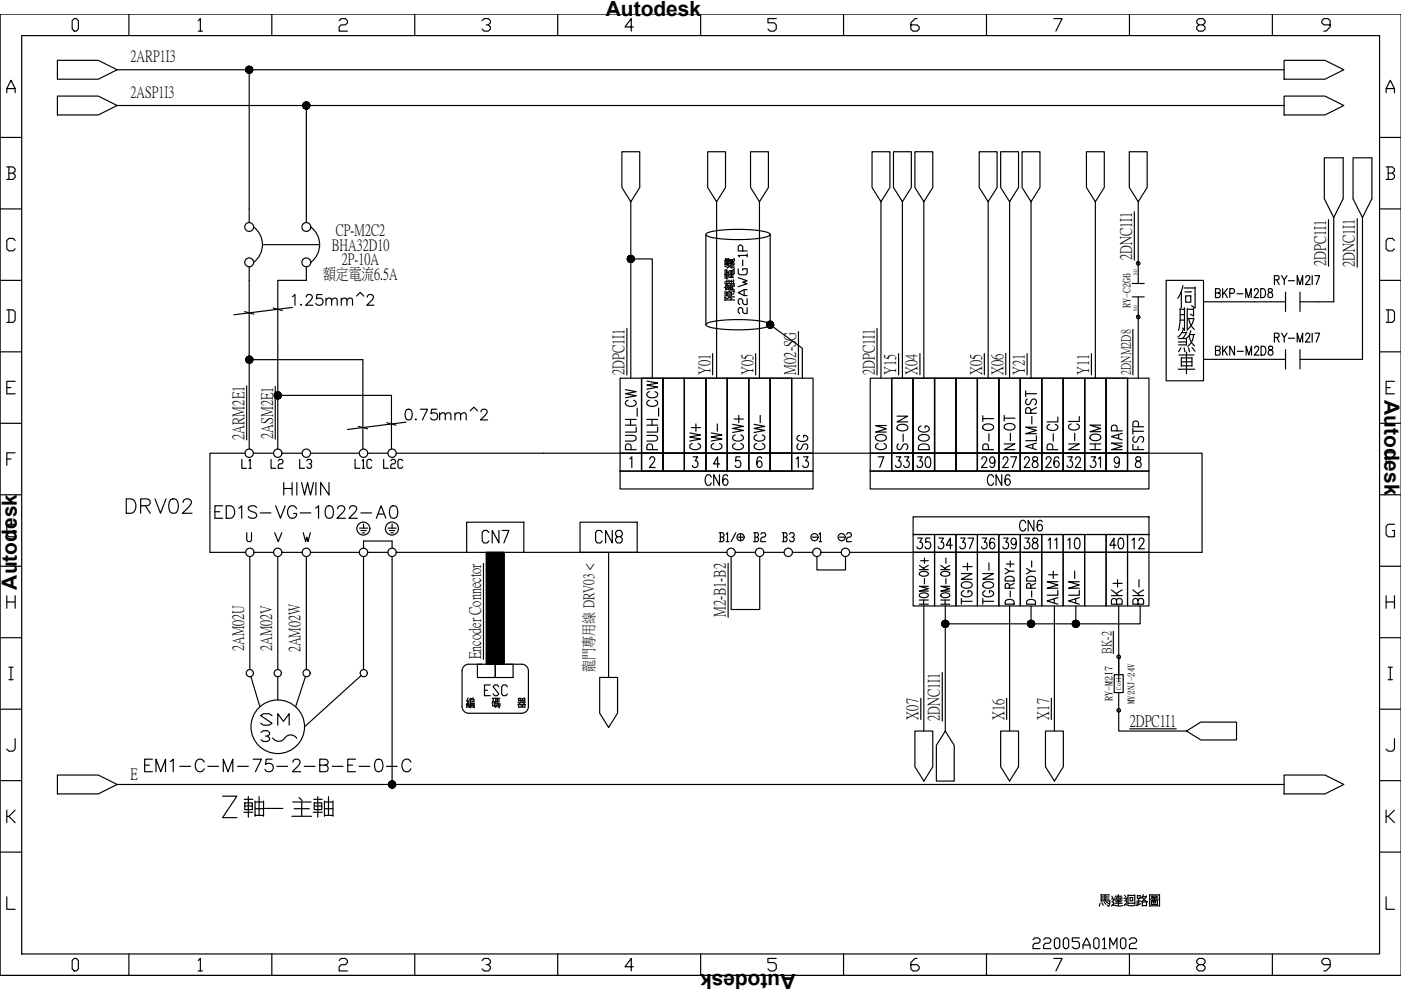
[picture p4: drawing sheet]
<svg xmlns="http://www.w3.org/2000/svg" width="297mm" height="210mm" viewBox="0 0 297 210" stroke-linecap="round" stroke-linejoin="round" font-family="sans-serif">
<g fill="none" stroke="#000" stroke-width=".25">
<path d="M1.4 19.7v-.9l.9-1.8 .9 1.8v.9M1.4 18.8h1.8M4.6 7.5h287.9v194.8h-287.9zM15.7 3.9h.5l.4 .5v1.8l-.4 .4h-.5l-.4-.4v-1.8zM27.3 3v4.5M42 4.4l.5-.5v2.7M42 6.6h.9M57.6 3v4.5M71.9 4.4l.4-.5h.9l.5 .5v.4l-.5 .5h-.9l-.4 .4v.9h1.8M87.9 3v4.5M102.2 4.4l.4-.5h.9l.5 .5v.4l-.5 .5h-.4M103.5 5.3l.5 .4v.5l-.5 .4h-.9l-.4-.4"/>
<path d="M118.2 3v4.5M134.3 5.7h-1.8l1.3-1.8v2.7M148.5 3v4.5M164.6 3.9h-1.8v.9h1.3l.5 .5v.9l-.5 .4h-.8l-.5-.4M178.8 3v4.5M194.4 3.9h-.4l-.9 .9v1.4l.5 .4h.8l.5-.4v-.5l-.5-.4h-1.3M209.2 3v4.5M223.4 3.9h1.8l-1.3 2.7M239.5 3v4.5M254.2 5.3l-.5-.5v-.4l.5-.5h.9l.4 .5v.4l-.4 .5h-.9l-.5 .4v.5l.5 .4h.9l.4-.4v-.5l-.4-.4M269.8 3v4.5M282 5.3h-1.3l-.5-.5v-.4l.5-.5h.9l.4 .5v1.3l-.9 .9h-.4"/>
<path d="M293.9 19.7v-.9l.9-1.8 .9 1.8v.9M293.9 18.8h1.8M.1 29.1h4.5M1.4 35.4h1.4l.4 .4v.5l-.4 .4M1.9 36.7h.9l.4 .5v.4l-.4 .4h-1.4M1.9 35.4v2.6M292.5 29.1h4.5M293.9 35.4h1.3l.5 .4v.5l-.5 .4M294.3 36.7h.9l.5 .5v.4l-.5 .4h-1.3M294.3 35.4v2.6M.1 44.3h4.5M.1 59.4h4.5"/>
<path d="M3.2 51l-.4-.5h-.9l-.5 .5v1.8l.5 .4h.9l.4-.4M292.5 44.3h4.5M292.5 59.4h4.5M295.7 51l-.5-.5h-.9l-.4 .5v1.8l.4 .4h.9l.5-.4M.1 74.6h4.5M1.4 65.7h1.4l.4 .4v1.8l-.4 .5h-1.4M1.9 65.7v2.7M292.5 74.6h4.5M293.9 65.7h1.3l.5 .4v1.8l-.5 .5h-1.3M294.3 65.7v2.7M.1 89.8h4.5M1.4 82.2h.9"/>
<path d="M1.4 97.3h.9M3.2 80.8h-1.8v2.7h1.8M3.2 96h-1.8v2.7M292.5 89.8h4.5M293.9 82.2h.9M293.9 97.3h.9M295.7 80.8h-1.8v2.7h1.8M295.7 96h-1.8v2.7M.1 104.9h4.5M3.2 111.2h-1.3l-.5 .4v1.8l.5 .4h1.3v-1.3h-.4M292.5 104.9h4.5M295.7 111.2h-1.4l-.4 .4v1.8l.4 .4h1.4v-1.3h-.5"/>
<path d="M.1 120.1h4.5M.1 135.2h4.5M1.4 126.3v2.7M1.4 127.6h1.8M3.2 126.3v2.7M292.5 120.1h4.5M292.5 135.2h4.5M293.9 127.6h1.8M293.9 126.3v2.7M295.7 126.3v2.7M.1 150.4h4.5M1.9 141.5h.9"/>
<path d="M1.9 144.1h.9M2.3 141.5v2.6M3.2 156.6v2.2l-.4 .5h-.9l-.5-.5M292.5 150.4h4.5M294.3 141.5h.9M294.3 144.1h.9M294.8 141.5v2.6M295.7 156.6v2.2l-.5 .5h-.9l-.4-.5M.1 165.5h4.5M1.4 171.8v2.6M1.9 173.1l1.3 1.3M3.2 171.8l-1.3 1.3h-.5"/>
<path d="M292.5 165.5h4.5M293.9 171.8v2.6M294.3 173.1l1.4 1.3M295.7 171.8l-1.4 1.3h-.4M.1 180.7h4.5M1.4 190.1v2.7h1.8M292.5 180.7h4.5M293.9 190.1v2.7h1.8M.1 206.8h296.9M15.7 203.2h.5l.4 .5v1.7l-.4 .5h-.5l-.4-.5v-1.7zM27.3 202.3v4.5M42 203.7l.5-.5v2.7"/>
<path d="M42 205.9h.9M57.6 202.3v4.5M71.9 203.7l.4-.5h.9l.5 .5v.4l-.5 .4h-.9l-.4 .5v.9h1.8M87.9 202.3v4.5M102.2 203.7l.4-.5h.9l.5 .5v.4l-.5 .4h-.4M103.5 204.5l.5 .5v.4l-.5 .5h-.9l-.4-.5M118.2 202.3v4.5M134.3 205h-1.8l1.3-1.8v2.7M148.5 202.3v4.5M164.6 203.2h-1.8v.9h1.3l.5 .4v.9l-.5 .5h-.8l-.5-.5M178.8 202.3v4.5M194.4 203.2h-.4l-.9 .9v1.3l.5 .5h.8l.5-.5v-.4l-.5-.5h-1.3"/>
<path d="M209.2 202.3v4.5M223.4 203.2h1.8l-1.3 2.7M239.5 202.3v4.5M254.2 204.5l-.5-.4v-.4l.5-.5h.9l.4 .5v.4l-.4 .4h-.9l-.5 .5v.4l.5 .5h.9l.4-.5v-.4l-.4-.5M269.8 202.3v4.5M282 204.5h-1.3l-.5-.4v-.4l.5-.5h.9l.4 .5v1.3l-.9 .9h-.4"/>
</g>
<g fill="none" stroke="#000" stroke-width=".25">
<path d="M233.2 191.5l-.1 .6M233.5 189.7h.8v1.3M233.5 189.6v1.5M233.5 190.6h1.6M233.5 191h1.8M233.5 190.2h1.6M233.6 191.4l.3 .5M234.1 191.3l.4 .4M234.3 189.7h.9M234.6 191.2l.4 .4M234.7 191.9l.3 .2M235.3 190.9a1.3 1.3 0 0 1-.3 1.3"/>
<path d="M235.7 190.6h.5M235.7 190l.2 .4M235.8 191.9l1.5 .2 .7-.1M236 191.8l-.3 .3M236.2 190.6l-.4 .6 .3 .2-.2 .4M236.3 190.4h1.6M236.3 190.8h1.6M236.3 191.5h1.6M236.4 190h1.4M236.6 191.2h1.1M236.7 190.4l.2 .4M237.1 190.8v1.3"/>
<path d="M237.1 189.7v.7M237.7 190.4l-.3 .4M238.3 190.5h.6M238.4 189.8l.3 .4M238.5 191h.3l.1 .3-.6 .8M238.6 191.7l1.2 .4 .9-.2M239 190.3l-.5 .7M239.2 189.7v2M239.2 191.5h1.4M239.2 189.8h1.4M239.6 190.3h.6v.7h-.6zM240.6 189.7v2"/>
<path d="M241.1 191v.9M241.1 189.8v.7M241.1 189.9h.7M241.4 191.1h.5M241.4 190.5v1.3M241.8 189.8v.7h-.7M241.9 191.6l-1 .4M242.2 190.2l.5 .7 .7 .3M242.2 191.2h.9M242.2 191.2v.8h.9M242.2 192v.1M242.3 190.1h.7"/>
<path d="M242.4 189.7l-.5 .8M243.1 190l-.4 .7-.7 .5M243.1 191.1v1M243.7 189.7v2.4M243.7 189.7h2.1M243.7 192.1h2.1M243.9 190.6h1.7M244.1 190.9h1.3v.9h-1.3zM244.2 190h1.1v.3h-1.1zM244.5 191.1v.4h.5v-.4h-.5M244.7 190.3v.5M245.8 189.7v2.4"/>
</g>
<!-- layer: 0 -->
<g fill="none" stroke="#000" stroke-width=".25">
<path d="M12.2 12.8h8.6l4 2-4 2h-8.6zM24.8 14.8h247.5M52.8 14.8v32.4M272.3 12.8h8.6l4 2-4 2h-8.6zM12.2 20.4h8.6l4 2-4 2h-8.6zM24.8 22.4h247.5M65 22.4v24.8M150 32.2h3.8v7.5l-1.9 3.1-1.9-3.1zM159.1 32.2h3.8v7.5l-1.9 3.1-1.9-3.1zM189.4 32.2h3.8v7.5l-1.9 3.1-1.9-3.1zM207.6 32.2h3.8v7.5l-1.9 3.1-1.9-3.1zM212.2 32.2h3.7v7.5l-1.8 3.1-1.9-3.1z"/>
<path d="M216.7 32.2h3.8v7.5l-1.9 3.1-1.9-3.1zM239.4 32.2h3.8v7.5l-1.9 3.1-1.9-3.1zM272.3 20.4h8.6l4 2-4 2h-8.6zM280.8 33.5h4v8.6l-2 4-2-4zM286.9 33.5h4v8.6l-2 4-2-4zM52.8 56.6v38.6M53.8 48.1a4.7 4.7 0 0 1 0 7.5M55.6 51.9h12.2M65 56.6v2.8h-6.1v35.8M65.9 48.1a4.7 4.7 0 0 1 0 7.5M133.7 42.8l-1.8-3.1v-7.5h3.7v7.5l-1.9 3.1v37.4M133.7 54.9h4.6v25.3"/>
<path d="M149.7 49.7v19.1M149.7 49.6a15.4 15.4 0 0 1 6.9-1l2.5 .1a7.1 7.1 0 0 1 4.2 1 3.3 3.3 0 0 1-2.5 .9l-3.5 .2-3.3-.1a8 8 0 0 1-4.3-.9zM151.9 42.8v37.4M153.6 55.3l.5 .3M153.7 56.5l.6 .2M154.5 55.6v.5h-.8M161 42.8v37.4M163.3 49.7v19.1M186.8 42.8l-1.9-3.1v-7.5h3.8v7.5l-1.9 3.1v37.4M191.3 42.8v37.4M195.9 42.8l-1.9-3.1v-7.5h3.8v7.5l-1.9 3.1v37.4M209.5 42.8v37.4"/>
<path d="M214.1 42.8v37.4M218.6 42.8v37.4M232.2 42.8l-1.9-3.1v-7.5h3.8v7.5l-1.9 3.1v37.4M240.5 44.9v10.3M241.3 42.8v13M270.2 59.3l.9-.1 .1-.2-.1-.5-.9-.1v1.9M271.7 58.4l.6 .9 .6-.9M273.2 59.5h1.3M276.8 58.9l.3-.5 .5 .1 .1 .3-.2 .6-.7 .9h1M278.2 58.4v1.9M278.8 58.4h1l-.7 1.9M281.7 46.6v9.8"/>
<path d="M282.8 46.1v17.9h-7.2M287.8 46.4v10.3M288.9 46.1v30.1h-13.3M51.8 66.1l2 .5M52.8 76.3h24.1v18.9M57.9 65.3l2 .5M62 65.2l-12.4 1.5M132.9 69.6v9.9M149.7 68.7a15.4 15.4 0 0 1 6.9-.9h2.5a7.1 7.1 0 0 1 4.2 1 3.3 3.3 0 0 1-2.5 .9l-3.5 .2h-3.3a8 8 0 0 1-4.3-1zM151.1 75v4.5M153.6 60l.6 .4M153.6 63.6h2.2"/>
<path d="M153.6 61h.3M153.6 63l.5 .4M160.2 75v4.5M163.3 68.8l6.8 5v6.4M169.3 70.3v9.1M185.9 69.6v9.9M190.5 75v4.5M195 74.9v4.5M208.7 74.9v4.5M213.2 74.9v4.5M217.8 75v4.5M270.2 71.5l.9-.1 .1-.2-.1-.5-.9-.1v1.9"/>
<path d="M271.7 70.6l.6 .9 .6-.9M272.6 61.9v4.1M273.2 71.7h1.3M275 72.5v-1.9l.6 1.9 .6-1.9v1.9M275 60.3v-1.9l.6 1.9 .6-1.9v1.9M275.6 61.9v4.1M275.6 74.1v4.1M276.8 71.1l.3-.5 .5 .1 .1 .3-.2 .6-.7 .9h1M278.2 70.6v1.9M278.8 70.6h1l-.7 1.9M51.9 96.1h-7.4v21h7.6M52.3 81.8v11.5"/>
<path d="M53.7 96.1h4.3M58.4 81.9v11.2M58.9 83.8h24.1v11.4M59.8 96.1h4.3M65.8 96.1h10.4M75.9 90.4l2 .5M78 96.1h4.3M82 89.6l2 .6M84 96.1h170.9v21h-74.8M86.1 89.5l-12.4 1.6M131.5 99.9h40.9v3.8h-40.9zM131.5 96.1h4.5v3.8h-4.5z"/>
<path d="M131.5 80.2h4.5v15.9h-4.5zM133.5 97.3l.5-.4v2.2M136 96.1h4.6v3.8h-4.6zM136 80.2h4.6v15.9h-4.6zM137.8 97.4l.3-.5h.4l.2 .2a.81 .81 0 0 1-.1 .9l-.9 1.1h1.2M140.6 96.1h4.5v3.8h-4.5zM140.6 80.2h4.5v15.9h-4.5zM145.1 96.1h4.6v3.8h-4.6zM145.1 80.2h4.6v15.9h-4.6zM147 96.9h.9l-.5 .8a.67 .67 0 0 1 .5 1 .67 .67 0 0 1-1.1 0M149.7 96.1h4.5v3.8h-4.5zM149.7 80.2h4.5v15.9h-4.5z"/>
<path d="M152.6 98.4h-1.3l.8-1.5v2.2M154.2 96.1h4.5v3.8h-4.5zM154.2 80.2h4.5v15.9h-4.5zM156.9 96.9h-.9v.9a.7 .7 0 0 1 .9 .1 .7 .7 0 0 1 0 .9 .7 .7 0 0 1-.9 .1l-.1-.2M158.7 96.1h4.6v3.8h-4.6zM158.7 80.2h4.6v15.9h-4.6zM161.5 97.2a.49 .49 0 0 0-.8-.2 1.54 1.54 0 0 0 .3 2.1 .67 .67 0 0 0 .6-.8 .67 .67 0 0 0-.9-.5l-.2 .6M163.3 96.1h4.5v3.8h-4.5zM163.3 80.2h4.5v15.9h-4.5zM167.8 80.2h4.6v15.9h-4.6zM169.5 92.3a.67 .67 0 0 0-.5 .8 .67 .67 0 0 0 .8 .5l.9-.1a.63 .63 0 0 0 .5-.8 .63 .63 0 0 0-.8-.4v.4M184.5 99.9h59.1v3.8h-59.1z"/>
<path d="M184.5 96.1h4.6v3.8h-4.6zM184.5 80.2h4.6v15.9h-4.6zM186.2 96.9h1.2l-.9 2.2M189.1 80.2h4.5v15.9h-4.5zM193.6 80.2h4.5v15.9h-4.5zM198.1 96.1h4.6v3.8h-4.6zM198.1 80.2h4.6v15.9h-4.6zM202.7 96.1h4.5v3.8h-4.5zM202.7 80.2h4.5v15.9h-4.5zM207.2 80.2h4.6v15.9h-4.6zM211.8 80.2h4.5v15.9h-4.5zM216.3 80.2h4.6v15.9h-4.6z"/>
<path d="M220.9 80.2h4.5v15.9h-4.5zM225.4 80.2h4.6v15.9h-4.6zM230 80.2h4.5v15.9h-4.5zM234.5 96.1h4.6v3.8h-4.6zM234.5 80.2h4.6v15.9h-4.6zM237.3 97.6a.61 .61 0 0 1-.6 .7 .67 .67 0 0 1-.5-.9 .67 .67 0 0 1 .9-.4 1.93 1.93 0 0 1 0 2 .48 .48 0 0 1-.8-.2M239.1 96.1h4.5v3.8h-4.5zM239.1 80.2h4.5v15.9h-4.5zM240.2 94.2v1.1h2.3M240.2 91.4h2.3M240.5 92.6a.6 .6 0 0 0-.3 .7 .6 .6 0 0 0 .8 .4l.5-1a.57 .57 0 0 1 1 .3v.3l-.4 .5M240.9 97a.52 .52 0 0 0 .2 .7 .71 .71 0 0 1 .8 .7 .71 .71 0 0 1-.7 .7 .74 .74 0 0 1-.4-.9 .74 .74 0 0 1 .8-.5 .46 .46 0 0 0 .3-.4 .46 .46 0 0 0-.4-.4z"/>
<path d="M241.3 94.6v.7M241.4 90.5v-.8a.62 .62 0 0 0-.6-.4 .62 .62 0 0 0-.6 .4v.8h2.3M52.3 112.9v1.6l.3 .3h.5l.2-.3v-1.6M53 118v24M53.9 117.1h4.1M58.2 112.9l.8 1.9 .7-1.9M58.9 118v24M59.8 117.1h4.3M64.3 112.9l.5 1.9 .3-.9 .2 .9 .5-1.9M65 118v24M65.8 117.1h10.4M77.1 116.2v-1.5h6v1.5"/>
<path d="M77.1 118v24M78 117.1h4.3M83.1 118v48.3M84 117.1h14.9M98.9 110.7h12.2v6.4h-12.2zM102.5 119.5v20.3M103.1 117.1h3.8v23.7h-3.8zM111.1 117.1h43M123 110.7h12.1v6.4h-12.1zM129 117.1v26.5M154.4 119.4v11.5M155 118v11.2h6.1v-11.2"/>
<path d="M162 117.1h4.2M168 117.1h4.3M173.2 118v2.8h6.1v-2.8M174.1 117.1h4.3M193.6 109.6h50v3.7h-50zM193.6 117.1h4.5v11.4h-4.5zM194.9 119.9l1.3 .9M196 118.3v1.2M196.8 119.9l-1.1 .6M198.1 117.1h4.6v11.4h-4.6zM199.5 119.9l1.2 .9M200.6 118.3v1.2"/>
<path d="M201.4 119.9l-1.1 .6M202.7 117.1h4.5v11.4h-4.5zM207.2 117.1h4.6v11.4h-4.6zM211.8 117.1h4.5v11.4h-4.5zM216.3 117.1h4.6v11.4h-4.6zM218.7 118.9v1.3M220.9 117.1h4.5v11.4h-4.5zM225.4 117.1h4.6v11.4h-4.6zM230 113.3h4.5v3.8h-4.5zM230 117.1h4.5v11.4h-4.5zM234.5 117.1h4.6v11.4h-4.6zM239.1 117.1h4.5v11.4h-4.5z"/>
<path d="M194.9 128.1h1.9M194.9 127.2h1.9M194.9 120.8h1.9M195 126a1.38 1.38 0 0 1 1.8 .1 1.07 1.07 0 0 1-1.8 .4zM195 121.4a1.38 1.38 0 0 1 1.8 .1 1.07 1.07 0 0 1-1.8 .4zM195.8 127.2v.9M195.9 128.5v26.5M196 122.7v1.1M196.8 124.3h-1.9l1.9 .5-1.9 .5h1.9M199.5 128.1h1.9M199.5 127.2h1.9M199.5 120.8h1.9"/>
<path d="M199.6 126a1.38 1.38 0 0 1 1.8 .1 1.07 1.07 0 0 1-1.8 .4zM199.6 121.4a1.38 1.38 0 0 1 1.8 .1 1.07 1.07 0 0 1-1.8 .4zM200.4 127.2v.9M200.4 128.5v26.5l-1.9 3v7.6h3.8v-7.6l-1.9-3M200.6 122.7v1.1M201.4 124.3h-1.9l1.9 .5-1.9 .5h1.9M214.1 128.5v26.5M217.7 120.5l.9 .6-.9 .6M217.7 127.4a1.19 1.19 0 0 1 1.8 .2v.5h-1.8zM217.7 122.5a1.18 1.18 0 0 1 1.8 .2v.5h-1.8zM218.6 124.7l-.1-.9-.3-.1-.5 .1v.9h1.8M218.6 121.1h.9"/>
<path d="M218.6 128.5v3.8M218.7 125.3v1.3M219.5 123.7l-.9 .5M223.6 128.5v26.5M228.1 128.5v3.8M236 133.9v4.7M237.2 128.5v16.1M241.7 128.5v3.8h-41.3M53.2 143.5l1.9 6.4M58.9 143.5v4.9M64.8 143.4l-2.1 6.5M76.6 143.2l-12 10.9"/>
<path d="M98.9 148.5l.3 .4M99 149.4l-.1 .6M99.1 149.4l.1 .6M99.2 148l-.2 .6M99.3 149l.2 .4M99.3 149.4l.1 .4M99.5 148.4l-.6 .9 .5-.1M99.7 148.1v1.1l-.2 .9M99.7 148.7h.8M99.7 148.4h.8M99.8 149.1v1M99.8 149.1h.7"/>
<path d="M99.8 149.5h.7M100.4 148l-.7 .2M101.2 140.8h3.8v2.8h-3.8zM102.2 140.8h-2.8a1.4 1.4 0 0 0-1.4 1.4v7.6a1.41 1.41 0 0 0 1.4 1.4h11.2a1.4 1.4 0 0 0 1.4-1.4v-7.6a1.4 1.4 0 0 0-1.4-1.4h-4.6M105 140.8h3.8v2.8h-3.8zM109.8 148.9h1.6M110.8 148.1h.5v.4h-.5zM110.8 149.4h.5v.6M110.8 149.3v.7M110.8 148.9l.6 .5M110.8 149.9h.5M111 148.6l.2 .2"/>
<path d="M127.1 143.6h3.8v7.6l-1.9 3-1.9-3zM194 155h3.8v7.6l-1.9 3-1.9-3zM195.2 148.1v4.5M199.8 142.6v10.3M212.2 155h3.7v7.6l-1.8 3-1.9-3zM213.4 148.1v4.5M221.7 155h3.7v7.6l-1.8 3-1.9-3zM222.9 148.1v4.5M237.2 150.6v4.4h14.4M239.5 154.5h9.9M251.6 155l3-1.9h7.6v3.8h-7.6zM12.2 164.3h8.6l4 2-4 2h-8.6z"/>
<path d="M24.8 166.3h247.5M272.3 164.3h8.6l4 2-4 2h-8.6z"/>
<circle cx="52.8" cy="48.1" r=".94"/>
<circle cx="52.8" cy="55.6" r=".94"/>
<circle cx="64.9" cy="55.6" r=".94"/>
<circle cx="64.9" cy="48.1" r=".94"/>
<circle cx="53" cy="117.1" r=".89"/>
<circle cx="58.9" cy="117.1" r=".89"/>
<circle cx="64.9" cy="117.1" r=".89"/>
<circle cx="77" cy="112.1" r="1.38"/>
<circle cx="77.1" cy="117.1" r=".89"/>
<circle cx="83.1" cy="112.1" r="1.38"/>
<circle cx="83.1" cy="117.1" r=".89"/>
<circle cx="155" cy="117.1" r=".89"/>
<circle cx="161.1" cy="117.1" r=".89"/>
<circle cx="167.1" cy="117.1" r=".89"/>
<circle cx="173.2" cy="117.1" r=".89"/>
<circle cx="179.2" cy="117.1" r=".89"/>
<circle cx="53" cy="142.7" r=".76"/>
<circle cx="58.9" cy="154.1" r="5.7"/>
<circle cx="58.9" cy="142.7" r=".76"/>
<circle cx="65" cy="142.7" r=".76"/>
<circle cx="77.1" cy="142.7" r=".76"/>
</g>
<g fill="#000" stroke="#000" stroke-width=".21">
<path d="M52.8 14.8h.8v.1zM65 22.4h.7v.1zM133.7 54.9h.8v.1zM52.9 76.3h.7v.1zM163.3 68.8h.7v.2zM58.9 83.8h.7v.2zM200.4 132.3h.8v.1zM218.6 132.3h.8l-.1 .1zM228.1 132.3h.8l-.1 .1z"/>
<path d="M52.1 14.9v.1l.7-.2zM52.1 15l.7-.2-.6 .3zM52.2 15.1v.1l.6-.4z"/>
<path d="M52.1 14.6v.1l.7 .1zM52.1 14.7l.7 .1h-.7zM52.1 14.8v.1l.7-.1z"/>
<path d="M52.2 15.2l.1 .1 .5-.5zM52.3 15.3l.5-.5-.4 .6zM52.8 14.8l-.4 .6 .1 .1z"/>
<path d="M52.3 14.3h-.1l.6 .5zM52.2 14.3l.6 .5-.6-.4zM52.2 14.4l-.1 .2 .7 .2z"/>
<path d="M52.8 14.8l-.3 .7h.1zM52.8 14.8l-.1 .7h-.1zM52.8 14.8l-.1 .7 .1 .1z"/>
<path d="M52.5 14.1l.3 .7-.2-.7zM52.4 14.2l.1-.1 .3 .7zM52.3 14.3l.5 .5-.4-.6z"/>
<path d="M52.8 14.8v.8l.2-.1zM52.8 14.8l.3 .7h-.1zM52.8 14.8l.3 .7h.1z"/>
<path d="M52.8 14v.8l.2-.8zM52.7 14h.1v.8zM52.6 14.1l.2 .7-.1-.8z"/>
<path d="M52.8 14.8l.4 .7 .1-.1zM52.8 14.8l.6 .5-.1 .1zM52.8 14.8l.6 .5v-.1z"/>
<path d="M53.2 14.1l-.4 .7 .5-.6zM53.1 14.1h.1l-.4 .7zM53 14l-.2 .8 .3-.7z"/>
<path d="M52.8 14.8l.6 .4 .1-.1zM52.8 14.8l.8 .2-.1 .1zM52.8 14.8l.8 .2v-.1z"/>
<path d="M52.8 14.8l.7-.4-.1-.1zM53.4 14.3l-.6 .5zM53.3 14.2l-.5 .6 .6-.5z"/>
<path d="M52.8 14.8h.8v-.1zM52.8 14.8l.8-.2v.1zM52.8 14.8l.8-.2-.1-.2z"/>
<path d="M64.2 22.5v.1l.8-.2zM64.2 22.6l.8-.2-.7 .3zM64.3 22.7v.1l.7-.4z"/>
<path d="M64.2 22.1v.1l.8 .2zM64.2 22.2l.8 .2h-.8zM64.2 22.4v.1l.8-.1z"/>
<path d="M64.3 22.8l.1 .1 .6-.5zM64.4 22.9l.6-.5-.5 .6zM65 22.4l-.5 .6h.1z"/>
<path d="M64.4 21.8l-.1 .1 .7 .5zM64.3 21.9l.7 .5-.7-.4zM64.3 22l-.1 .1 .8 .3z"/>
<path d="M65 22.4l-.4 .6 .1 .1zM65 22.4l-.2 .7h-.1zM65 22.4l-.2 .7h.2z"/>
<path d="M64.6 21.7l.4 .7-.3-.7zM64.5 21.8l.1-.1 .4 .7zM64.4 21.8l.6 .6-.5-.6z"/>
<path d="M65 22.4v.7h.1zM65 22.4l.2 .7h-.1zM65 22.4l.2 .7 .1-.1z"/>
<path d="M65 21.6v.8l.1-.8zM64.8 21.6h.2v.8zM64.7 21.7l.3 .7-.2-.8z"/>
<path d="M65 22.4l.3 .6h.1zM65 22.4l.5 .5-.1 .1zM65 22.4l.5 .5 .1-.1z"/>
<path d="M65.3 21.7l-.3 .7 .4-.6zM65.2 21.7h.1l-.3 .7zM65.1 21.6l-.1 .8 .2-.7z"/>
<path d="M65 22.4l.6 .4v-.1zM65 22.4l.7 .2-.1 .1zM65 22.4l.7 .2v-.1z"/>
<path d="M65 22.4l.6-.4v-.1zM65 22.4l.5-.6 .1 .1zM65.4 21.8l-.4 .6 .5-.6z"/>
<path d="M65 22.4h.7v-.2zM65 22.4l.7-.3v.1zM65 22.4l.7-.3-.1-.1z"/>
<path d="M133 55v.1l.7-.2zM133 55.1l.7-.2-.6 .3zM133.1 55.2v.1l.6-.4z"/>
<path d="M133 54.7v.1l.7 .1zM133 54.8l.7 .1h-.7zM133 54.9v.1l.7-.1z"/>
<path d="M133.1 55.3l.1 .1 .5-.5zM133.2 55.4l.5-.5-.4 .6zM133.7 54.9l-.4 .6 .1 .1z"/>
<path d="M133.2 54.4l-.1 .1 .6 .4zM133.1 54.5l.6 .4-.6-.3zM133.1 54.6l-.1 .1 .7 .2z"/>
<path d="M133.7 54.9l-.3 .7h.1zM133.7 54.9l-.1 .8-.1-.1zM133.7 54.9l-.1 .8h.1z"/>
<path d="M133.4 54.2l.3 .7-.2-.7zM133.3 54.3l.1-.1 .3 .7zM133.2 54.4l.5 .5-.4-.6z"/>
<path d="M133.7 54.9v.8h.2zM133.7 54.9l.3 .7-.1 .1zM133.7 54.9l.3 .7h.1z"/>
<path d="M133.7 54.1v.8l.2-.7zM133.6 54.2l.1-.1v.8zM133.5 54.2l.2 .7-.1-.7z"/>
<path d="M133.7 54.9l.4 .7 .1-.1zM133.7 54.9l.6 .5-.1 .1zM133.7 54.9l.6 .5 .1-.1z"/>
<path d="M134.1 54.2l-.4 .7 .5-.6zM134 54.2h.1l-.4 .7zM133.9 54.2l-.2 .7 .3-.7z"/>
<path d="M133.7 54.9l.7 .4v-.1zM133.7 54.9l.8 .2-.1 .1zM133.7 54.9l.8 .2v-.1z"/>
<path d="M133.7 54.9l.7-.3v-.1zM133.7 54.9l.6-.5 .1 .1zM134.2 54.3l-.5 .6 .6-.5z"/>
<path d="M133.7 54.9h.8v-.1zM133.7 54.9l.8-.2v.1zM133.7 54.9l.8-.2-.1-.1z"/>
<path d="M52.1 76.4v.1l.8-.2zM52.1 76.5l.8-.2-.7 .3zM52.2 76.6l.1 .1 .6-.4z"/>
<path d="M52.1 76v.1l.8 .2zM52.1 76.1l.8 .2h-.8zM52.1 76.3v.1l.8-.1z"/>
<path d="M52.3 76.7v.1l.6-.5zM52.9 76.3l-.5 .6-.1-.1zM52.9 76.3l-.5 .6h.1z"/>
<path d="M52.3 75.7v.1l.6 .5zM52.3 75.8l.6 .5-.7-.4zM52.2 75.9l-.1 .1 .8 .3z"/>
<path d="M52.9 76.3l-.4 .6 .1 .1zM52.9 76.3l-.2 .7h-.1zM52.9 76.3l-.2 .7h.2z"/>
<path d="M52.5 75.6l.4 .7-.3-.8zM52.4 75.6h.1l.4 .7zM52.3 75.7l.6 .6-.5-.7z"/>
<path d="M52.9 76.3v.7h.1zM52.9 76.3l.2 .7h-.1zM52.9 76.3l.2 .7 .1-.1z"/>
<path d="M52.9 75.5v.8l.1-.8zM52.7 75.5h.2v.8zM52.6 75.5l.3 .8-.2-.8z"/>
<path d="M52.9 76.3l.3 .6h.1zM52.9 76.3l.5 .5-.1 .1zM52.9 76.3l.5 .5 .1-.1z"/>
<path d="M53.2 75.6l-.3 .7 .4-.7zM53.1 75.5l.1 .1-.3 .7zM53 75.5l-.1 .8 .2-.8z"/>
<path d="M52.9 76.3l.6 .4v-.1zM52.9 76.3l.7 .2-.1 .1zM52.9 76.3l.7 .2v-.1z"/>
<path d="M52.9 76.3l.6-.4v-.1zM52.9 76.3l.5-.6 .1 .1zM53.3 75.6l-.4 .7 .5-.6z"/>
<path d="M52.9 76.3h.7v-.2zM52.9 76.3l.7-.3v.1zM52.9 76.3l.7-.3-.1-.1z"/>
<path d="M162.5 69l.1 .1 .7-.3zM162.6 69.1l.7-.3-.7 .4zM162.6 69.2l.1 .1 .6-.5z"/>
<path d="M162.6 68.6l-.1 .1 .8 .1zM162.5 68.7l.8 .1h-.8zM162.5 68.8v.2l.8-.2z"/>
<path d="M162.7 69.3l.1 .1 .5-.6zM162.8 69.4l.5-.6-.5 .7zM163.3 68.8l-.5 .7h.1z"/>
<path d="M162.8 68.3l-.1 .1 .6 .4zM162.7 68.4l.6 .4-.7-.3zM162.6 68.5v.1l.7 .2z"/>
<path d="M163.3 68.8l-.4 .7 .2 .1zM163.3 68.8l-.1 .8h-.1zM163.3 68.8l-.1 .8h.1z"/>
<path d="M162.9 68.2l.4 .6-.2-.7zM162.8 68.2h.1l.4 .6zM162.8 68.3l.5 .5-.5-.6z"/>
<path d="M163.3 68.8v.8h.1zM163.3 68.8l.2 .8h-.1zM163.3 68.8l.2 .8 .1-.1z"/>
<path d="M163.3 68.1v.7l.1-.7zM163.2 68.1h.1v.7zM163.1 68.1l.2 .7-.1-.7z"/>
<path d="M163.3 68.8l.3 .7h.1zM163.3 68.8l.5 .6-.1 .1zM163.3 68.8l.5 .6 .1-.1z"/>
<path d="M163.6 68.2l-.3 .6 .4-.6zM163.5 68.1l.1 .1-.3 .6zM163.4 68.1l-.1 .7 .2-.7z"/>
<path d="M163.3 68.8l.6 .5 .1-.1zM163.3 68.8l.7 .3v.1zM163.3 68.8l.7 .3v-.1z"/>
<path d="M163.3 68.8l.7-.3-.1-.1zM163.8 68.3l.1 .1-.6 .4zM163.7 68.2l-.4 .6 .5-.5z"/>
<path d="M163.3 68.8h.7v-.1zM163.3 68.8l.7-.2v.1zM163.3 68.8l.7-.2v-.1z"/>
<path d="M58.1 84l.1 .1 .7-.3zM58.2 84.1l.7-.3-.7 .4zM58.2 84.2l.1 .1 .6-.5z"/>
<path d="M58.2 83.6l-.1 .1 .8 .1zM58.1 83.7l.8 .1h-.8zM58.1 83.8v.2l.8-.2z"/>
<path d="M58.3 84.3l.1 .1 .5-.6zM58.4 84.4l.5-.6-.5 .6zM58.9 83.8l-.5 .6 .1 .1z"/>
<path d="M58.4 83.3l-.1 .1 .6 .4zM58.3 83.4l.6 .4-.7-.3zM58.2 83.5v.1l.7 .2z"/>
<path d="M58.9 83.8l-.4 .7 .2 .1zM58.9 83.8l-.1 .8h-.1zM58.9 83.8l-.1 .8h.1z"/>
<path d="M58.5 83.2l.4 .6-.2-.7zM58.4 83.2h.1l.4 .6zM58.4 83.3l.5 .5-.5-.6z"/>
<path d="M58.9 83.8v.8h.1zM58.9 83.8l.2 .8h-.1zM58.9 83.8l.2 .8 .1-.1z"/>
<path d="M58.9 83.1v.7l.1-.7zM58.8 83.1h.1v.7zM58.7 83.1l.2 .7-.1-.7z"/>
<path d="M58.9 83.8l.3 .7 .1-.1zM58.9 83.8l.5 .6h-.1zM58.9 83.8l.5 .6 .1-.1z"/>
<path d="M59.2 83.2l-.3 .6 .4-.6zM59.1 83.1l.1 .1-.3 .6zM59 83.1l-.1 .7 .2-.7z"/>
<path d="M58.9 83.8l.6 .5 .1-.1zM58.9 83.8l.7 .3v.1zM58.9 83.8l.7 .3v-.1z"/>
<path d="M58.9 83.8l.7-.3-.1-.1zM58.9 83.8l.5-.5 .1 .1zM59.3 83.2l-.4 .6 .5-.5z"/>
<path d="M58.9 83.8h.7v-.1zM58.9 83.8l.7-.2v.1zM58.9 83.8l.7-.2v-.1z"/>
<path d="M103.1 117.1l3.8 23.7v-23.7zM103.1 117.1l3.8 23.7h-3.8z"/>
<path d="M199.7 132.4v.1l.7-.2zM199.7 132.5l.7-.2-.7 .3zM199.7 132.6l.1 .1 .6-.4z"/>
<path d="M199.7 132v.2l.7 .1zM199.7 132.2l.7 .1h-.7zM199.7 132.3v.1l.7-.1z"/>
<path d="M199.8 132.7l.1 .1 .5-.5zM199.9 132.8l.5-.5-.4 .6zM200.4 132.3l-.4 .6h.1z"/>
<path d="M199.9 131.7l-.1 .1 .6 .5zM199.8 131.8l.6 .5-.7-.4zM199.7 131.9v.1l.7 .3z"/>
<path d="M200.4 132.3l-.3 .6 .1 .1zM200.4 132.3l-.1 .7h-.1zM200.4 132.3l-.1 .7h.1z"/>
<path d="M200.1 131.6l.3 .7-.2-.8zM200 131.7l.1-.1 .3 .7zM199.9 131.7l.5 .6-.4-.6z"/>
<path d="M200.4 132.3v.7h.1zM200.4 132.3l.3 .7h-.2zM200.4 132.3l.3 .7 .1-.1z"/>
<path d="M200.4 131.5v.8l.1-.8zM200.3 131.5h.1v.8zM200.2 131.5l.2 .8-.1-.8z"/>
<path d="M200.4 132.3l.4 .6h.1zM200.4 132.3l.6 .5-.1 .1zM200.4 132.3l.6 .5v-.1z"/>
<path d="M200.8 131.6l-.4 .7 .5-.6zM200.7 131.5l.1 .1-.4 .7zM200.5 131.5l-.1 .8 .3-.8z"/>
<path d="M200.4 132.3l.6 .4 .1-.1zM200.4 132.3l.7 .2v.1zM200.4 132.3l.7 .2 .1-.1z"/>
<path d="M200.4 132.3l.7-.4-.1-.1zM200.4 132.3l.6-.6v.1zM200.9 131.7l-.5 .6 .6-.6z"/>
<path d="M200.4 132.3h.8v-.1zM200.4 132.3l.7-.3 .1 .2zM200.4 132.3l.7-.3v-.1z"/>
<path d="M217.8 132.4l.1 .1 .7-.2zM217.9 132.5l.7-.2-.7 .3zM217.9 132.6l.1 .1 .6-.4z"/>
<path d="M217.9 132l-.1 .2 .8 .1zM217.8 132.2l.8 .1h-.8zM217.8 132.3v.1l.8-.1z"/>
<path d="M218 132.7l.1 .1 .5-.5zM218.1 132.8l.5-.5-.4 .6zM218.6 132.3l-.4 .6h.1z"/>
<path d="M218.1 131.7l-.1 .1 .6 .5zM218 131.8l.6 .5-.7-.4zM217.9 131.9v.1l.7 .3z"/>
<path d="M218.6 132.3l-.3 .6 .1 .1zM218.6 132.3l-.1 .7h-.1zM218.6 132.3l-.1 .7h.1z"/>
<path d="M218.3 131.6l.3 .7-.2-.8zM218.2 131.7l.1-.1 .3 .7zM218.1 131.7l.5 .6-.4-.6z"/>
<path d="M218.6 132.3v.7h.1zM218.6 132.3l.2 .7h-.1zM218.6 132.3l.2 .7 .1-.1z"/>
<path d="M218.6 131.5v.8l.1-.8zM218.5 131.5h.1v.8zM218.4 131.5l.2 .8-.1-.8z"/>
<path d="M218.6 132.3l.3 .6h.1zM218.6 132.3l.5 .5-.1 .1zM218.6 132.3l.5 .5 .1-.1z"/>
<path d="M218.9 131.6l-.3 .7 .4-.6zM218.8 131.5l.1 .1-.3 .7zM218.7 131.5l-.1 .8 .2-.8z"/>
<path d="M218.6 132.3l.6 .4 .1-.1zM218.6 132.3l.7 .2v.1zM218.6 132.3l.7 .2v-.1z"/>
<path d="M218.6 132.3l.7-.4-.1-.1zM218.6 132.3l.5-.6 .1 .1zM219 131.7l-.4 .6 .5-.6z"/>
<path d="M218.6 132.3h.8l-.1-.1zM218.6 132.3l.7-.3v.2zM218.6 132.3l.7-.3v-.1z"/>
<path d="M227.3 132.4l.1 .1 .7-.2zM227.4 132.5l.7-.2-.7 .3zM227.4 132.6l.1 .1 .6-.4z"/>
<path d="M227.4 132l-.1 .2 .8 .1zM227.3 132.2l.8 .1h-.8zM227.3 132.3v.1l.8-.1z"/>
<path d="M227.5 132.7l.1 .1 .5-.5zM227.6 132.8l.5-.5-.4 .6zM228.1 132.3l-.4 .6h.1z"/>
<path d="M227.6 131.7l-.1 .1 .6 .5zM227.5 131.8l.6 .5-.7-.4zM227.4 131.9v.1l.7 .3z"/>
<path d="M228.1 132.3l-.3 .6 .1 .1zM228.1 132.3l-.1 .7h-.1zM228.1 132.3l-.1 .7h.1z"/>
<path d="M227.8 131.6l.3 .7-.2-.8zM227.7 131.7l.1-.1 .3 .7zM227.6 131.7l.5 .6-.4-.6z"/>
<path d="M228.1 132.3v.7h.1zM228.1 132.3l.2 .7h-.1zM228.1 132.3l.2 .7 .1-.1z"/>
<path d="M228.1 131.5v.8l.1-.8zM228 131.5h.1v.8zM227.9 131.5l.2 .8-.1-.8z"/>
<path d="M228.1 132.3l.3 .6h.1zM228.1 132.3l.5 .5-.1 .1zM228.1 132.3l.5 .5 .1-.1z"/>
<path d="M228.4 131.6l-.3 .7 .4-.6zM228.3 131.5l.1 .1-.3 .7zM228.2 131.5l-.1 .8 .2-.8z"/>
<path d="M228.1 132.3l.6 .4 .1-.1zM228.1 132.3l.7 .2v.1zM228.1 132.3l.7 .2v-.1z"/>
<path d="M228.1 132.3l.7-.4-.1-.1zM228.1 132.3l.5-.6 .1 .1zM228.5 131.7l-.4 .6 .5-.6z"/>
<path d="M228.1 132.3h.8l-.1-.1zM228.1 132.3l.7-.3v.2zM228.1 132.3l.7-.3v-.1z"/>
<path d="M82.4 166.4v.2l.7-.3zM82.4 166.6l.7-.3-.6 .4zM82.5 166.7v.1l.6-.5z"/>
<path d="M82.5 166.8l.1 .1 .5-.6zM83.1 166.3l-.4 .6h-.1zM83.1 166.3l-.4 .6 .1 .1z"/>
<path d="M83.1 166.3l-.3 .7h.1zM83.1 166.3l-.1 .8-.1-.1zM83.1 166.3l-.1 .8h.1z"/>
<path d="M83.1 166.3v.8h.2zM83.1 166.3l.3 .7-.1 .1zM83.1 166.3l.3 .7h.1z"/>
<path d="M83.1 166.3l.4 .7 .1-.1zM83.1 166.3l.6 .6h-.1zM83.1 166.3l.6 .6v-.1z"/>
<path d="M83.1 166.3l.6 .5 .1-.1zM83.1 166.3l.8 .3-.1 .1zM83.1 166.3l.8 .3v-.2z"/>
</g>
<!-- layer: QCN -->
<g fill="none" stroke="#000" stroke-width=".25">
<path d="M236.9 139l.6 .5M237.2 139.6v3.5M236.2 143.1h1.9v3.7h-1.9zM236.9 150.4l.6 .5M237.2 146.8v3.4"/>
<circle cx="237.2" cy="139.3" r=".38"/>
<circle cx="237.2" cy="150.6" r=".38"/>
</g>
<path d="M0 3h297v203.8h-297z" fill="none" stroke="#000" stroke-width=".21"/>
<text font-size="24.7" x="235.3" y="77.3">服</text>
<text font-size="18.1" x="240.2" y="66.7">伺</text>
<text font-size="16.8" x="243.8" y="75.8">煞</text>
<text font-size="8.4" x="46.2" y="174.6">Z軸-主軸</text>
<text font-size="6.6" x="25.8" y="110.1">DRV02</text>
<g font-size="6.2">
<text x="68.1" y="66">mm^2</text>
<text x="92.4" y="90.3">mm^2</text>
<text x="44.8" y="111.1">ED1S-VG-1022-A0</text>
<text x="101.2" y="116.4">CN7</text>
<text x="125.2" y="116.4">CN8</text>
</g>
<g font-size="5.7">
<text x="85" y="90.3">0.75</text>
<text x="136.2" y="96.7" transform="rotate(-90 136.2 96.7)">PULH_CW</text>
<text x="140.8" y="96.7" transform="rotate(-90 140.8 96.7)">PULH_CCW</text>
<text x="212" y="96.7" transform="rotate(-90 212 96.7)">P-OT</text>
<text x="239.2" y="96.7" transform="rotate(-90 239.2 96.7)">MAP</text>
<text x="59.3" y="106.2">HIWIN</text>
<text x="215.2" y="113.9">CN6</text>
<text x="207.4" y="129.5" transform="rotate(-90 207.4 129.5)">TGON+</text>
<text x="212" y="129.5" transform="rotate(-90 212 129.5)">TGON-</text>
<text x="239.2" y="129.5" transform="rotate(-90 239.2 129.5)">BK+</text>
<text x="243.8" y="129.5" transform="rotate(-90 243.8 129.5)">BK-</text>
<text x="102" y="148.9">ESC</text>
<text x="54.3" y="154.9">SM</text>
<text x="29.6" y="164.7">EM1-C-M-75-2-B-E-0-C</text>
<text x="218" y="202.5">22005A01M02</text>
</g>
<g font-size="5.3">
<text x="61" y="66">1.25</text>
<text x="159.8" y="67.7" transform="rotate(-90 159.8 67.7)">22AWG-1P</text>
<text x="149.6" y="96.7" transform="rotate(-90 149.6 96.7)">CW+</text>
<text x="154.2" y="96.7" transform="rotate(-90 154.2 96.7)">CW-</text>
<text x="158.7" y="96.7" transform="rotate(-90 158.7 96.7)">CCW+</text>
<text x="163.3" y="96.7" transform="rotate(-90 163.3 96.7)">CCW-</text>
<text x="167.9" y="100.2">13</text>
<text x="189.1" y="100.2">33</text>
<text x="189.1" y="96.7" transform="rotate(-90 189.1 96.7)">COM</text>
<text x="193.7" y="100.2">30</text>
<text x="193.7" y="96.7" transform="rotate(-90 193.7 96.7)">S-ON</text>
<text x="198.3" y="96.7" transform="rotate(-90 198.3 96.7)">DOG</text>
<text x="207.1" y="100.2">29</text>
<text x="211.7" y="100.2">27</text>
<text x="216.3" y="96.7" transform="rotate(-90 216.3 96.7)">N-OT</text>
<text x="216.3" y="100.2">28</text>
<text x="220.8" y="100.2">26</text>
<text x="220.8" y="96.7" transform="rotate(-90 220.8 96.7)">ALM-RST</text>
<text x="225.4" y="100.2">32</text>
<text x="225.4" y="96.7" transform="rotate(-90 225.4 96.7)">P-CL</text>
<text x="230" y="96.7" transform="rotate(-90 230 96.7)">N-CL</text>
<text x="230.4" y="100.2">31</text>
<text x="234.6" y="96.7" transform="rotate(-90 234.6 96.7)">HOM</text>
<text x="148.5" y="104.1">CN6</text>
<text x="208.5" y="104.1">CN6</text>
<text x="193.7" y="117.5">35</text>
<text x="197.9" y="117.5">34</text>
<text x="202.5" y="117.5">37</text>
<text x="207.1" y="117.5">36</text>
<text x="211.7" y="117.5">39</text>
<text x="216.3" y="117.5">38</text>
<text x="221.2" y="117.5">11</text>
<text x="225.4" y="117.5">10</text>
<text x="234.6" y="117.5">40</text>
<text x="239.2" y="117.5">12</text>
<text x="225.4" y="129.5" transform="rotate(-90 225.4 129.5)">ALM+</text>
<text x="230" y="129.5" transform="rotate(-90 230 129.5)">ALM-</text>
<text x="54.3" y="158.4">3</text>
</g>
<g font-size="4.9">
<text x="256.8" y="64.2">BKP-M2D8</text>
<text x="256.8" y="76.6">BKN-M2D8</text>
<text x="50.4" y="100.5">L1</text>
<text x="56.4" y="100.5">L2</text>
<text x="62.8" y="100.5">L3</text>
<text x="74.4" y="100.5">L1C</text>
<text x="80.4" y="100.5">L2C</text>
<text x="151.7" y="116.1">B1/+</text>
<text x="158.7" y="116.1">B2</text>
<text x="165.1" y="116.1">B3</text>
<text x="171.4" y="116.1">-1</text>
<text x="177.1" y="116.1">-2</text>
<text x="216.3" y="129.5" transform="rotate(-90 216.3 129.5)">D-RDY+</text>
</g>
<g font-size="4.4">
<text x="122.8" y="3.4">由 Autodesk 由由由由由</text>
<text x="293.6" y="79.1" transform="rotate(90 293.6 79.1)">由 Autodesk 由由由由由</text>
<text x="3.5" y="130.7" transform="rotate(-90 3.5 130.7)">由 Autodesk 由由由由由</text>
<text x="174.3" y="206.4" transform="rotate(180 174.3 206.4)">由 Autodesk 由由由由由</text>
</g>
<g font-size="3.5">
<text x="239.8" y="55.2" transform="rotate(-90 239.8 55.2)">2DNC1I1</text>
<text x="281" y="56.4" transform="rotate(-90 281 56.4)">2DPC1I1</text>
<text x="287.1" y="56.7" transform="rotate(-90 287.1 56.7)">2DNC1I1</text>
<text x="132.2" y="79.5" transform="rotate(-90 132.2 79.5)">2DPC1I1</text>
<text x="150.4" y="79.5" transform="rotate(-90 150.4 79.5)">Y01</text>
<text x="159.5" y="79.5" transform="rotate(-90 159.5 79.5)">Y05</text>
<text x="168.6" y="79.4" transform="rotate(-90 168.6 79.4)">M02-SG</text>
<text x="185.3" y="79.5" transform="rotate(-90 185.3 79.5)">2DPC1I1</text>
<text x="189.8" y="79.5" transform="rotate(-90 189.8 79.5)">Y15</text>
<text x="194.3" y="79.4" transform="rotate(-90 194.3 79.4)">X04</text>
<text x="208" y="79.4" transform="rotate(-90 208 79.4)">X05</text>
<text x="212.5" y="79.4" transform="rotate(-90 212.5 79.4)">X06</text>
<text x="217.1" y="79.5" transform="rotate(-90 217.1 79.5)">Y21</text>
<text x="230.7" y="79.5" transform="rotate(-90 230.7 79.5)">Y11</text>
<text x="51.6" y="93.3" transform="rotate(-90 51.6 93.3)">2ARM2E1</text>
<text x="57.7" y="93.1" transform="rotate(-90 57.7 93.1)">2ASM2E1</text>
<text x="153.7" y="130.9" transform="rotate(-90 153.7 130.9)">M2-B1-B2</text>
<text x="101.8" y="139.8" transform="rotate(-90 101.8 139.8)">Encoder Connector</text>
<text x="194.5" y="152.6" transform="rotate(-90 194.5 152.6)">X07</text>
<text x="199.1" y="152.9" transform="rotate(-90 199.1 152.9)">2DNC1I1</text>
<text x="212.7" y="152.6" transform="rotate(-90 212.7 152.6)">X16</text>
<text x="222.2" y="152.6" transform="rotate(-90 222.2 152.6)">X17</text>
<text x="239.5" y="153.8">2DPC1I1</text>
</g>
<g font-size="3.4">
<text x="27.7" y="13">2ARP1I3</text>
<text x="27.7" y="20.6">2ASP1I3</text>
<text x="70.3" y="53">BHA32D10</text>
<text x="71.2" y="49.8">CP-M2C2</text>
<text x="68.5" y="59.1">額定電流6.5A</text>
<text x="72.5" y="56">2P-10A</text>
<text x="51.5" y="138.1" transform="rotate(-90 51.5 138.1)">2AM02U</text>
<text x="57.5" y="138.1" transform="rotate(-90 57.5 138.1)">2AM02V</text>
<text x="63.5" y="138.3" transform="rotate(-90 63.5 138.3)">2AM02W</text>
<text x="27.7" y="165.2">E</text>
</g>
<text font-size="3.2" x="125.8" y="142.4" transform="rotate(-90 125.8 142.4)">龍門專用線 DRV03 &lt;</text>
<g font-size="2.8">
<text x="239.6" y="79.5" transform="rotate(-90 239.6 79.5)">2DNM2D8</text>
<text x="235.5" y="138.6" transform="rotate(-90 235.5 138.6)">BK-2</text>
</g>
<g font-size="2.1">
<text x="239.6" y="65.3" transform="rotate(-90 239.6 65.3)">RY-C2G6</text>
<text x="235.8" y="148.7" transform="rotate(-90 235.8 148.7)">RY-M2I7</text>
</g>
<text font-size="1.9" x="240.4" y="149.3" transform="rotate(-90 240.4 149.3)">MY2NJ-24V</text>
<text font-size="1.3" x="237.6" y="146.2" transform="rotate(-90 237.6 146.2)">Coil</text>
<g font-size="1.1">
<text x="241.1" y="58.3" transform="rotate(-90 241.1 58.3)">NO</text>
<text x="241.1" y="65.9" transform="rotate(-90 241.1 65.9)">NO</text>
</g>
</svg>
